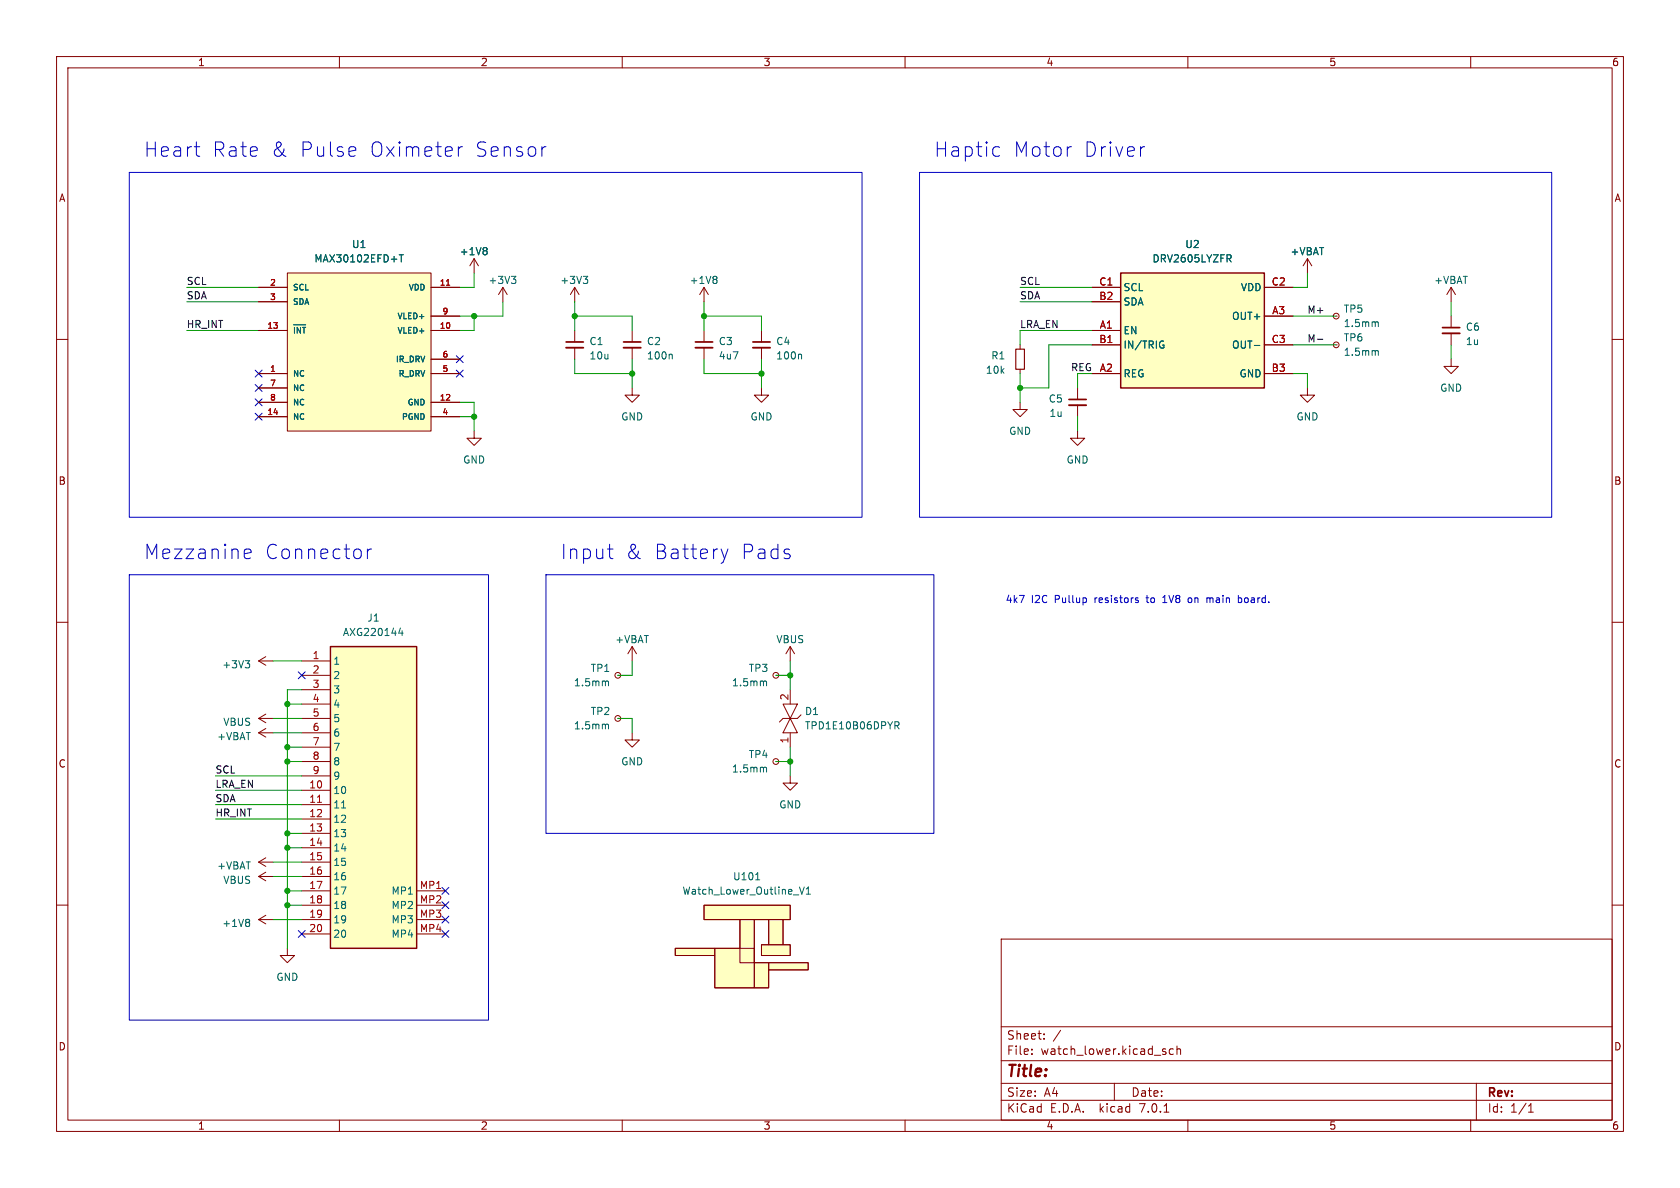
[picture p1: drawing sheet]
<svg xmlns="http://www.w3.org/2000/svg" width="297mm" height="210mm" viewBox="0 0 297 210" stroke-linecap="round" stroke-linejoin="round" font-family="sans-serif">
<g fill="none" stroke="#840000" stroke-width=".18">
<path d="M10 10h277v190h-277zM12 12h273v186h-273zM60 10v2M110 10v2M160 10v2M210 10v2M260 10v2M10 60h2M45.7 58.4h5.1M45.7 50.8h5.1M45.7 53.3h5.1M50.8 48.3h25.4v27.9h-25.4z"/>
<path d="M76.2 58.4h5.1M76.2 50.8h5.1M76.2 55.9h5.1M83.8 45.7l-.7 1.3M83.8 45.7v2.6M83.8 45.7l.8 1.3M88.9 50.8l-.8 1.3M88.9 50.8v2.5M88.9 50.8l.8 1.3M101.6 50.8v2.5M101.6 58.4v2.1M101.6 50.8l-.8 1.3"/>
<path d="M101.6 50.8l.8 1.3M111.8 58.4v2.1M124.5 50.8l-.8 1.3M124.5 50.8v2.5M124.5 58.4v2.1M124.5 50.8l.7 1.3M134.6 58.4v2.1M193 58.4h5.1M193 50.8h5.1M193 53.3h5.1M223.5 50.8h5.1M223.5 55.9h5.1"/>
<path d="M231.1 45.7l-.7 1.3M231.1 45.7v2.6M231.1 45.7l.8 1.3M236.2 55.9h.1M256.5 50.8l-.7 1.3M256.5 50.8v2.5M256.5 55.9v2M256.5 58.9v2.1M256.5 50.8l.8 1.3M285 60h2M45.7 66h5.1M45.7 71.1h5.1"/>
<path d="M45.7 73.7h5.1M45.7 68.6h5.1M76.2 66h5.1M76.2 71.1h5.1M76.2 73.7h5.1M76.2 63.5h5.1M83.8 76.2v1.3h1.3l-1.3 1.2-1.3-1.2h1.3M101.6 61.5v2M111.8 68.6v1.3h1.2l-1.2 1.2-1.3-1.2h1.3M111.8 61.5v2M124.5 61.5v2M134.6 68.6v1.3h1.3l-1.3 1.2-1.3-1.2h1.3"/>
<path d="M134.6 61.5v2M180.3 71.1v1.3h1.3l-1.3 1.3-1.2-1.3h1.2M180.3 61v.7M180.3 65.3v.7M190.5 76.2v1.3h1.3l-1.3 1.2-1.3-1.2h1.3M190.5 68.6v2M190.5 71.6v2.1M193 66h5.1M193 61h5.1M223.5 66h5.1M223.5 61h5.1M231.1 68.6v1.3h1.3l-1.3 1.2-1.2-1.2h1.2"/>
<path d="M236.2 61h.1M256.5 63.5v1.3h1.3l-1.3 1.2-1.2-1.2h1.2M10 110h2M45.7 116.8l1.3 .8M45.7 116.8h2.6M47 116.1l-1.3 .7M53.3 116.8h5.1M53.3 119.4h5.1M109.2 119.4h.1M111.8 114.3l-.8 1.3M111.8 114.3v2.5M111.8 114.3l.7 1.3"/>
<path d="M137.2 119.4h.1M139.7 114.3l-.8 1.3M139.7 114.3v2.5M139.7 114.3l.8 1.3M285 110h2M45.7 127l1.3 .8M45.7 127h2.6M45.7 129.5l1.3 .8M45.7 129.5h2.6M47 126.2l-1.3 .8M47 128.8l-1.3 .7M53.3 127h5.1"/>
<path d="M53.3 129.5h5.1M53.3 139.7h5.1M53.3 121.9h5.1M53.3 124.5h5.1M53.3 132.1h5.1M53.3 134.6h5.1M53.3 137.2h5.1M109.2 127h.1M111.8 129.5v1.3h1.2l-1.2 1.3-1.3-1.3h1.3M137.2 134.6h.1M138.4 124.5h2.6l-1.3 2.5zM139.7 137.2v1.2h1.3l-1.3 1.3-1.3-1.3h1.3"/>
<path d="M139.7 127l1.3 2.5h-2.6zM139.7 121.9v2.6M139.7 129.5v2.6M141.6 126.4l-.6 .6h-2.6l-.6 .6M10 160h2M45.7 154.9l1.3 .8M45.7 154.9h2.6M45.7 152.4h2.6M45.7 152.4l1.3 .8M47 154.2l-1.3 .7M47 151.6l-1.3 .8M53.3 154.9h5.1"/>
<path d="M53.3 142.2h5.1M53.3 144.8h5.1M53.3 147.3h5.1M53.3 149.9h5.1M53.3 152.4h5.1M53.3 157.5h5.1M73.7 157.5h5M285 160h2M45.7 162.6l1.3 .7M45.7 162.6h2.6M47 161.8l-1.3 .8M50.8 167.6v1.3h1.3l-1.3 1.3-1.3-1.3h1.3"/>
<path d="M53.3 162.6h5.1M53.3 160h5.1M53.3 165.1h5.1M73.7 162.6h5M73.7 160h5M73.7 165.1h5M119.4 167.6h7v1.3h-7zM124.5 160h15.2v2.6h-15.2zM124.5 160h15.2v2.6h-1.3v4.4h1.3v1.9h-5.1v-1.9h1.3v-4.4h-2.6v7.6h9.6v1.3h-7v3.1h-9.5v-5.7h-7v-1.3h11.4v-5h-6.3zM126.4 167.6h6.9v7h-6.9zM130.8 162.6h2.5v7.6h-2.5zM133.3 170.2h2.6v4.4h-2.6z"/>
<path d="M134.6 167h5.1v1.9h-5.1zM135.9 170.2h7v1.3h-7zM135.9 162.6h2.5v4.4h-2.5zM177 166h108v32h-108zM60 198v2M110 198v2M160 198v2M177 194.5h108M177 191.5h108M177 187.5h108M177 181.5h108M182.4 186.3v.1"/>
<path d="M182.4 185.5v.1M184.6 183.6v.1M184.6 182.8v.1M197 191.5v3M205.8 196.6h.8M206.1 186v.3M207.4 185.5l-.4-.1-.3 .3v.4l.2 .2h.5M208.1 185.5l.2-.1 .3 .1 .1 .9M208.1 184.9v1.5M210 198v2M260 198v2M261 191.5v6.5"/>
<path d="M270.2 196.6h.9M270.2 195.5l.4-.4v1.5"/>
<circle cx="236.2" cy="55.9" r=".51"/>
<circle cx="236.2" cy="61" r=".51"/>
<circle cx="109.2" cy="119.4" r=".51"/>
<circle cx="137.2" cy="119.4" r=".51"/>
<circle cx="109.2" cy="127" r=".51"/>
<circle cx="137.2" cy="134.6" r=".51"/>
</g>
<g fill="#ffffc2" stroke="#ffffc2" stroke-width=".18">
<path d="M119.4 167.6h7v1.3h-7z"/>
<path d="M124.5 160h15.2v2.6h-15.2z"/>
<path d="M126.4 167.6h6.9v7h-6.9z"/>
<path d="M130.8 162.6h2.5v7.6h-2.5z"/>
<path d="M133.3 170.2h2.6v4.4h-2.6z"/>
<path d="M134.6 167h5.1v1.9h-5.1z"/>
<path d="M135.9 170.2h7v1.3h-7z"/>
<path d="M135.9 162.6h2.5v4.4h-2.5z"/>
<path d="M50.8 48.3h25.4v27.9h-25.4z"/>
<path d="M58.4 114.3h15.3v53.3h-15.3z"/>
<path d="M198.1 48.3h25.4v20.3h-25.4z"/>
</g>
<g fill="none" stroke="#006464" stroke-width=".18">
<path d="M51.9 57.4h2.1M52.1 57.9v1M53.1 57.9v1l-.6-1v1M53.5 57.9h.5M53.8 57.9v1M70.6 45h.7M70.9 45v1.3M85.9 43.8l.2 .2-.2 .3 .2 .3v.2l-.2 .2M90.4 48.8h.8l-.4 .5M91 49.3l.2 .3v.3l-.2 .2M103.1 48.8h.8l-.4 .5M103.7 49.3l.2 .3v.3l-.2 .2"/>
<path d="M126.5 48.8l.3 .3-.3 .3 .3 .2v.3l-.3 .2M217.2 45.7l.5 .6M217.4 45l.3 .3-.1 .3-.2 .1M243.3 56.9l.4 .2v.6M118.7 62.6l.1 .2v.7M141.5 62.6l.2 .2v.7M205.5 61h.3v.4l-.3 .1M205.6 60.3h.1M221.7 61.1h1M243.3 62l.4 .2v.6M43.4 116.8h.7l-.4 .5M43.9 117.3l.2 .2v.3l-.2 .3"/>
<path d="M70.8 111l-.3 .9h.8M71.1 111.5v.8M107.2 128l.4 .2v.7M107.2 120.4l.4 .2v.6M135.2 120.4l.3 .2v.6M135.2 135.6l.3 .2v.7M158.2 127.6h.5l.2 .2-.1 .4-.6 .1M158.5 128.3l.4 .6M133.6 155.5h.7M141.3 156.8l.5 1.3 .4-1.3M142.5 158.1h.8M142.5 157.2l.4-.4v1.3"/>
<path d="M43.9 162.5l.2 .3-.2 .3 .2 .2v.2l-.2 .3"/>
</g>
<path d="M78.9 50.4h.6M56.1 141.8h.7" fill="none" stroke="#a90000" stroke-width=".18"/>
<path d="M179.6 61.7h1.5v3.6h-1.5z" fill="none" stroke="#840000" stroke-width=".2"/>
<path d="M255 58.9h3.1M100.1 61.5h3M110.2 61.5h3.1M122.9 61.5h3.1M133.1 61.5h3M189 71.6h3" fill="none" stroke="#840000" stroke-width=".33"/>
<path d="M255 57.9h3.1M100.1 60.5h3M110.2 60.5h3.1M122.9 60.5h3.1M133.1 60.5h3M189 70.6h3" fill="none" stroke="#840000" stroke-width=".3"/>
<path d="M198.1 48.3h25.4v20.3h-25.4zM58.4 114.3h15.3v53.3h-15.3z" fill="none" stroke="#840000" stroke-width=".25"/>
<path d="M232.9 60h1" fill="none" stroke="#0f0f0f" stroke-width=".18"/>
<g fill="none" stroke="#0000c2" stroke-width=".18">
<path d="M22.9 30.5h129.5v60.9h-129.5zM34.4 25.9h.9M35.1 27.6h.2M62.5 25.9l.3 .2 .1 .4-1.2 .3M62.8 27.5l-.3 .1M81 25.9v1.7M81.8 25.9a.65 .65 0 0 0-.8 .5M95.8 25.9v1.7M96.5 25.9a.65 .65 0 0 0-.7 .5M162.6 30.5h111.7v60.9h-111.7zM176 25.9l.7 .2M176.7 27.5l-.7 .1"/>
<path d="M189.2 25.9h.2M202.4 25.9l-.5 .2M43.5 97.1l.8 .1 .1 .5-1.2 .2M44.3 98.6l-.8 .1M65 97.1v1.6M65.7 97.1a.65 .65 0 0 0-.7 .4M107.4 97.1h1M107.9 98.6l.5 .1M127.5 97.1l.6 1.6M128.1 98.7l-.4 .8M128.7 97.1l-.6 1.6M22.9 101.6h63.5v78.7h-63.5z"/>
<path d="M96.5 101.6h68.6v45.7h-68.6zM192 105.7l.1 .2-.1 .6M200.8 106l.5 .3-.1 .2h-.4M200.8 105.7h.4M213.4 105.7v.8M213.5 105.7l-.1 .1M218.9 106.5h.4M218.9 105.3v1.2M219.3 105.7h-.4"/>
</g>
<g fill="none" stroke="#009600" stroke-width=".18">
<path d="M33 53.3h12.7M33 58.4h12.7M33 50.8h12.7M83.8 55.9v2.5h-2.5M83.8 48.3v2.5h-2.5M88.9 53.3v2.6h-7.6M101.6 55.9h10.2v2.5M101.6 53.3v5.1M124.5 55.9h10.1v2.5M124.5 53.3v5.1M180.3 53.3h12.7M180.3 50.8h12.7"/>
<path d="M193 58.4h-12.7v2.6M228.6 55.9h7.6M231.1 48.3v2.5h-2.5M256.5 53.3v2.6M81.3 73.7h2.5M81.3 71.1h2.5v5.1M101.6 63.5v2.5h10.2M111.8 63.5v5.1M124.5 63.5v2.5h10.1M134.6 63.5v5.1M180.3 66v5.1M190.5 66v2.6"/>
<path d="M190.5 73.7v2.5M193 61h-7.6v7.6h-5.1M228.6 61h7.6M228.6 66h2.5v2.6M256.5 61v2.5M48.3 116.8h5M111.8 116.8v2.6h-2.6M137.2 119.4h2.5M139.7 116.8v5.1M38.1 139.7h15.2M38.1 137.2h15.2M48.3 127h5"/>
<path d="M48.3 129.5h5M50.8 124.5h2.5M50.8 134.6h2.5M50.8 132.1h2.5M53.3 121.9h-2.5v45.7M109.2 127h2.6v2.5M137.2 134.6h2.5M139.7 132.1v5.1M38.1 142.2h15.2M38.1 144.8h15.2M48.3 152.4h5M48.3 154.9h5"/>
<path d="M50.8 149.9h2.5M50.8 147.3h2.5M50.8 157.5h2.5M48.3 162.6h5M50.8 160h2.5"/>
</g>
<g fill="none" stroke="#000084" stroke-width=".18">
<path d="M45.1 65.4l1.2 1.2M45.1 73.1l1.2 1.2M45.1 68l1.2 1.2M45.1 70.5l1.2 1.2M46.3 65.4l-1.2 1.2M46.3 73.1l-1.2 1.2M46.3 68l-1.2 1.2M46.3 70.5l-1.2 1.2M80.7 65.4l1.2 1.2M80.7 62.9l1.2 1.2M81.9 65.4l-1.2 1.2M81.9 62.9l-1.2 1.2"/>
<path d="M52.7 118.8l1.2 1.2M53.9 118.8l-1.2 1.2M78.1 159.4l1.2 1.2M78.1 156.9l1.2 1.2M79.3 159.4l-1.2 1.2M79.3 156.9l-1.2 1.2M52.7 164.5l1.2 1.2M53.9 164.5l-1.2 1.2M78.1 164.5l1.2 1.2M78.1 162l1.2 1.2M79.3 164.5l-1.2 1.2M79.3 162l-1.2 1.2"/>
</g>
<g fill="#009600" stroke="#009600" stroke-width=".18">
<circle cx="50.8" cy="147.3" r=".46"/>
<circle cx="50.8" cy="149.9" r=".46"/>
<circle cx="50.8" cy="157.5" r=".46"/>
<circle cx="50.8" cy="160" r=".46"/>
<circle cx="124.5" cy="55.9" r=".46"/>
<circle cx="101.6" cy="55.9" r=".46"/>
<circle cx="83.8" cy="55.9" r=".46"/>
<circle cx="134.6" cy="66" r=".46"/>
<circle cx="180.3" cy="68.6" r=".46"/>
<circle cx="50.8" cy="124.5" r=".46"/>
<circle cx="50.8" cy="134.6" r=".46"/>
<circle cx="50.8" cy="132.1" r=".46"/>
<circle cx="83.8" cy="73.7" r=".46"/>
<circle cx="139.7" cy="134.6" r=".46"/>
<circle cx="111.8" cy="66" r=".46"/>
<circle cx="139.7" cy="119.4" r=".46"/>
</g>
<g font-size="3.5" fill="#0000c2">
<text x="25.4" y="27.9">Heart</text>
<text x="37.4" y="27.9">Rate</text>
<text x="47.6" y="27.9">&amp;</text>
<text x="52.6" y="27.9">Pulse</text>
<text x="64.8" y="27.9">Oximeter</text>
<text x="83.3" y="27.9">Sensor</text>
<text x="165.1" y="27.9">Haptic</text>
<text x="179" y="27.9">Motor</text>
<text x="191.3" y="27.9">Driver</text>
<text x="25.4" y="99.1">Mezzanine</text>
<text x="46.7" y="99.1">Connector</text>
<text x="99.1" y="99.1">Input</text>
<text x="110.4" y="99.1">&amp;</text>
<text x="115.4" y="99.1">Battery</text>
<text x="130.6" y="99.1">Pads</text>
</g>
<text font-size="2.8" fill="#840000" x="178" y="190.8">Title:</text>
<g font-size="2.1" fill="#840000">
<text x="178" y="183.9">Sheet:</text>
<text x="186.2" y="183.9">/</text>
<text x="178" y="186.6">File:</text>
<text x="184" y="186.6">watch_lower.kicad_sch</text>
<text x="178" y="196.8">KiCad</text>
<text x="178" y="194">Size:</text>
<text x="184.6" y="194">A4</text>
<text x="185.7" y="196.8">E.D.A.</text>
<text x="194.4" y="196.8">kicad</text>
<text x="200" y="194">Date:</text>
<text x="201.5" y="196.8">7.0.1</text>
<text x="263" y="194.2">Rev:</text>
<text x="263" y="196.8">Id:</text>
<text x="267" y="196.8">1/1</text>
</g>
<g font-size="1.8" fill="#840000">
<text x="35" y="11.8">1</text>
<text x="85" y="11.8">2</text>
<text x="135" y="11.8">3</text>
<text x="185" y="11.8">4</text>
<text x="235" y="11.8">5</text>
<text x="285" y="11.8">6</text>
<text x="10.4" y="35.8">A</text>
<text x="285.4" y="35.8">A</text>
<text x="10.3" y="85.8">B</text>
<text x="285.3" y="85.8">B</text>
<text x="10.3" y="135.8">C</text>
<text x="285.3" y="135.8">C</text>
<text x="10.3" y="185.8">D</text>
<text x="285.3" y="185.8">D</text>
<text x="35" y="199.8">1</text>
<text x="85" y="199.8">2</text>
<text x="135" y="199.8">3</text>
<text x="185" y="199.8">4</text>
<text x="235" y="199.8">5</text>
<text x="285" y="199.8">6</text>
</g>
<g font-size="1.8" fill="#006464">
<text x="55.5" y="46.5">MAX30102EFD+T</text>
<text x="62.2" y="44">U1</text>
<text x="81.2" y="45.3">+1V8</text>
<text x="203.7" y="46.5">DRV2605LYZFR</text>
<text x="209.5" y="44">U2</text>
<text x="228.1" y="45.3">+VBAT</text>
<text x="86.3" y="50.4">+3V3</text>
<text x="99" y="50.4">+3V3</text>
<text x="121.9" y="50.4">+1V8</text>
<text x="198.6" y="51.6">SCL</text>
<text x="219.3" y="51.6">VDD</text>
<text x="253.5" y="50.4">+VBAT</text>
<text x="198.6" y="59.2">EN</text>
<text x="198.6" y="54.2">SDA</text>
<text x="217.7" y="56.7">OUT+</text>
<text x="237.5" y="55.4">TP5</text>
<text x="237.5" y="58">1.5mm</text>
<text x="259.1" y="58.6">C6</text>
<text x="104.1" y="61.2">C1</text>
<text x="104.1" y="63.7">10u</text>
<text x="114.3" y="61.2">C2</text>
<text x="114.3" y="63.7">100n</text>
<text x="127" y="61.2">C3</text>
<text x="127" y="63.7">4u7</text>
<text x="137.2" y="61.2">C4</text>
<text x="137.2" y="63.7">100n</text>
<text x="175.2" y="63.7">R1</text>
<text x="198.6" y="61.8">IN/TRIG</text>
<text x="217.7" y="61.8">OUT-</text>
<text x="237.5" y="60.5">TP6</text>
<text x="237.5" y="63.1">1.5mm</text>
<text x="259.1" y="61.2">1u</text>
<text x="174.2" y="66.2">10k</text>
<text x="185.3" y="71.3">C5</text>
<text x="198.6" y="66.9">REG</text>
<text x="219" y="66.9">GND</text>
<text x="254.5" y="69.4">GND</text>
<text x="109.8" y="74.5">GND</text>
<text x="132.6" y="74.5">GND</text>
<text x="178.3" y="77">GND</text>
<text x="185.5" y="73.9">1u</text>
<text x="229.1" y="74.5">GND</text>
<text x="81.8" y="82.1">GND</text>
<text x="188.5" y="82.1">GND</text>
<text x="60.6" y="112.6">AXG220144</text>
<text x="64.9" y="110">J1</text>
<text x="108.7" y="113.9">+VBAT</text>
<text x="137.2" y="113.9">VBUS</text>
<text x="39.2" y="118.3">+3V3</text>
<text x="58.9" y="117.7">1</text>
<text x="104.4" y="118.9">TP1</text>
<text x="132.3" y="118.9">TP3</text>
<text x="58.9" y="120.2">2</text>
<text x="58.9" y="122.7">3</text>
<text x="58.9" y="125.3">4</text>
<text x="101.4" y="121.5">1.5mm</text>
<text x="129.3" y="121.5">1.5mm</text>
<text x="38.3" y="131">+VBAT</text>
<text x="39.4" y="128.5">VBUS</text>
<text x="58.9" y="127.8">5</text>
<text x="58.9" y="130.4">6</text>
<text x="101.4" y="129.1">1.5mm</text>
<text x="104.4" y="126.6">TP2</text>
<text x="142.2" y="126.6">D1</text>
<text x="142.2" y="129.1">TPD1E10B06DPYR</text>
<text x="58.9" y="132.9">7</text>
<text x="58.9" y="135.4">8</text>
<text x="58.9" y="138">9</text>
<text x="109.8" y="135.4">GND</text>
<text x="129.3" y="136.7">1.5mm</text>
<text x="132.3" y="134.2">TP4</text>
<text x="58.9" y="140.5">10</text>
<text x="58.9" y="143.1">11</text>
<text x="137.7" y="143.1">GND</text>
<text x="58.9" y="145.6">12</text>
<text x="58.9" y="148.1">13</text>
<text x="38.3" y="153.9">+VBAT</text>
<text x="58.9" y="150.7">14</text>
<text x="58.9" y="153.2">15</text>
<text x="58.9" y="155.8">16</text>
<text x="129.5" y="155.8">U101</text>
<text x="39.4" y="156.4">VBUS</text>
<text x="58.9" y="158.3">17</text>
<text x="58.9" y="160.8">18</text>
<text x="69.1" y="158.3">MP1</text>
<text x="69.1" y="160.8">MP2</text>
<text x="120.6" y="158.3">Watch_Lower_Outline_V1</text>
<text x="39.2" y="164">+1V8</text>
<text x="58.9" y="163.4">19</text>
<text x="58.9" y="165.9">20</text>
<text x="69.1" y="163.4">MP3</text>
<text x="69.1" y="165.9">MP4</text>
<text x="48.8" y="173.5">GND</text>
</g>
<g font-size="1.8" fill="#0f0f0f">
<text x="33" y="50.5">SCL</text>
<text x="33" y="53">SDA</text>
<text x="180.3" y="53">SDA</text>
<text x="180.3" y="50.5">SCL</text>
<text x="33" y="58.1">HR_INT</text>
<text x="180.3" y="58.1">LRA_EN</text>
<text x="231.1" y="55.5">M+</text>
<text x="231.1" y="60.6">M-</text>
<text x="38.1" y="136.8">SCL</text>
<text x="38.1" y="141.9">SDA</text>
<text x="38.1" y="139.4">LRA_EN</text>
<text x="38.1" y="144.4">HR_INT</text>
</g>
<g font-size="1.8" fill="#a90000">
<text x="194.3" y="53.1">B2</text>
<text x="194.3" y="50.5">C1</text>
<text x="224.8" y="50.5">C2</text>
<text x="194.4" y="58.2">A1</text>
<text x="224.8" y="55.6">A3</text>
<text x="194.3" y="60.7">B1</text>
<text x="194.4" y="65.8">A2</text>
<text x="224.8" y="65.8">B3</text>
<text x="224.8" y="60.7">C3</text>
<text x="55.2" y="116.6">1</text>
<text x="55.2" y="119.1">2</text>
<text x="55.2" y="121.7">3</text>
<text x="55.2" y="124.2">4</text>
<text x="139.4" y="123.9" transform="rotate(-90 139.4 123.9)">2</text>
<text x="55.2" y="126.7">5</text>
<text x="55.2" y="129.3">6</text>
<text x="55.2" y="131.8">7</text>
<text x="139.4" y="131.5" transform="rotate(-90 139.4 131.5)">1</text>
<text x="55.2" y="134.4">8</text>
<text x="55.2" y="136.9">9</text>
<text x="54.6" y="139.4">10</text>
<text x="54.6" y="142">11</text>
<text x="54.6" y="144.5">12</text>
<text x="54.6" y="147.1">13</text>
<text x="54.6" y="149.6">14</text>
<text x="54.6" y="152.1">15</text>
<text x="54.6" y="154.7">16</text>
<text x="54.6" y="157.2">17</text>
<text x="54.6" y="159.8">18</text>
<text x="74.2" y="157.2">MP1</text>
<text x="74.2" y="159.8">MP2</text>
<text x="54.6" y="162.3">19</text>
<text x="54.6" y="164.8">20</text>
<text x="74.2" y="162.3">MP3</text>
<text x="74.2" y="164.8">MP4</text>
</g>
<text font-size="1.8" fill="#009600" x="189.2" y="65.7">REG</text>
<g font-size="1.8" fill="#0000c2">
<text x="177.8" y="106.7">4k7</text>
<text x="182.3" y="106.7">I2C</text>
<text x="186.5" y="106.7">Pullup</text>
<text x="193.7" y="106.7">resistors</text>
<text x="203" y="106.7">to</text>
<text x="206" y="106.7">1V8</text>
<text x="210.6" y="106.7">on</text>
<text x="213.9" y="106.7">main</text>
<text x="219.6" y="106.7">board.</text>
</g>
<g font-size="1.4" fill="#a90000">
<text x="47.7" y="50.5">2</text>
<text x="47.7" y="53.1">3</text>
<text x="77.7" y="50.5">11</text>
<text x="47.2" y="58.2">13</text>
<text x="77.7" y="58.2">10</text>
<text x="78.2" y="55.6">9</text>
<text x="47.7" y="65.8">1</text>
<text x="78.2" y="65.8">5</text>
<text x="78.2" y="63.2">6</text>
<text x="47.7" y="68.3">7</text>
<text x="47.7" y="70.9">8</text>
<text x="77.7" y="70.9">12</text>
<text x="47.2" y="73.4">14</text>
<text x="78.2" y="73.4">4</text>
</g>
<g font-size="1.4" fill="#006464">
<text x="51.8" y="51.5">SCL</text>
<text x="72.1" y="51.5">VDD</text>
<text x="51.8" y="54">SDA</text>
<text x="70.1" y="59.1">VLED+</text>
<text x="70.1" y="56.6">VLED+</text>
<text x="69.8" y="64.2">IR_DRV</text>
<text x="51.8" y="66.7">NC</text>
<text x="51.8" y="69.3">NC</text>
<text x="51.8" y="71.8">NC</text>
<text x="70.3" y="66.7">R_DRV</text>
<text x="71.9" y="71.8">GND</text>
<text x="51.8" y="74.4">NC</text>
<text x="70.9" y="74.4">PGND</text>
</g>
</svg>
